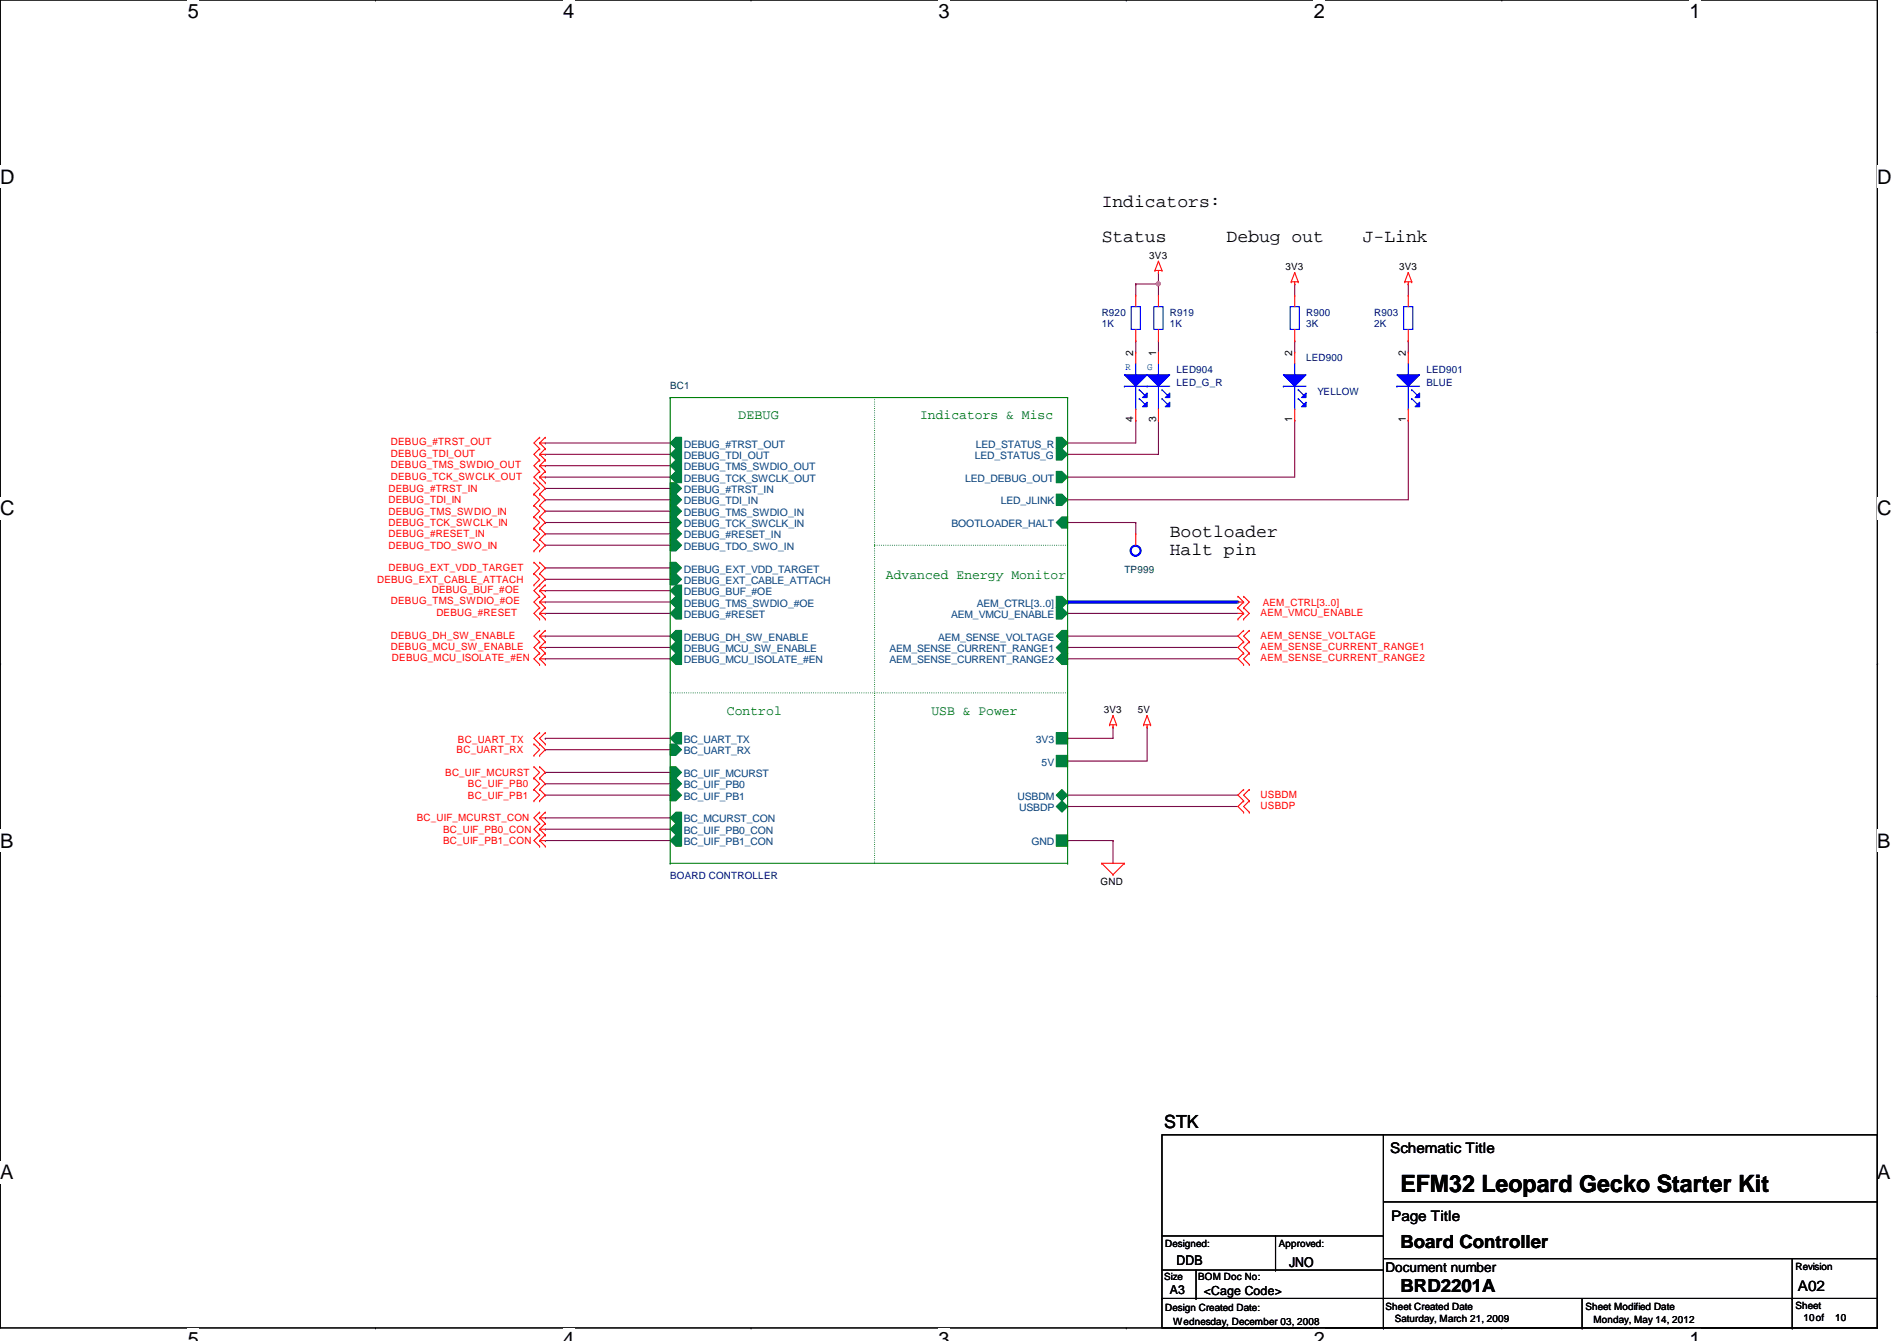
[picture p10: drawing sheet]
<svg xmlns="http://www.w3.org/2000/svg" width="297mm" height="210mm" viewBox="0 0 297 210" stroke-linecap="round" stroke-linejoin="round" font-family="sans-serif">
<path d="M0 0h294v207.9h-294z" fill="none" stroke="#000" stroke-width=".17"/>
<g fill="#fff">
<path d="M29.4 0h1.8v3.5h-1.8z"/>
<path d="M29.4 207.9h1.8v2h-1.8z"/>
</g>
<path d="M58.8 0h.1M58.8 207.9h.1" fill="none" stroke="#000" stroke-width=".17"/>
<g fill="#fff">
<path d="M88.2 0h1.7v3.5h-1.7z"/>
<path d="M88.2 207.9h1.7v2h-1.7z"/>
</g>
<path d="M117.6 0h.1M117.6 207.9h.1" fill="none" stroke="#000" stroke-width=".17"/>
<g fill="#fff">
<path d="M147 0h1.7v3.5h-1.7z"/>
<path d="M147 207.9h1.7v2h-1.7z"/>
</g>
<path d="M176.4 0h.1M176.4 207.9h.1" fill="none" stroke="#000" stroke-width=".17"/>
<g fill="#fff">
<path d="M205.7 0h1.8v3.5h-1.8z"/>
<path d="M205.7 207.9h1.8v2h-1.8z"/>
</g>
<path d="M235.2 0h.1M235.2 207.9h.1" fill="none" stroke="#000" stroke-width=".17"/>
<g fill="#fff">
<path d="M264.5 0h1.8v3.5h-1.8z"/>
<path d="M264.5 207.9h1.8v2h-1.8z"/>
<path d="M0 26h2.3v3.4h-2.3z"/>
<path d="M294 26h2.2v3.4h-2.2z"/>
<path d="M0 77.9h2.3v3.5h-2.3z"/>
<path d="M294 77.9h2.2v3.5h-2.2z"/>
</g>
<path d="M0 51.9h.1M294 51.9h.1" fill="none" stroke="#000" stroke-width=".17"/>
<g fill="#fff">
<path d="M0 129.9h2.1v3.4h-2.1z"/>
<path d="M294 129.9h2v3.4h-2z"/>
</g>
<path d="M0 103.9h.1M294 103.9h.1" fill="none" stroke="#000" stroke-width=".17"/>
<path d="M0 103.9h.1M294 103.9h.1" fill="none" stroke="#000" stroke-width=".16"/>
<g fill="#fff">
<path d="M0 181.8h2.1v3.5h-2.1z"/>
<path d="M294 181.8h2v3.5h-2z"/>
</g>
<path d="M0 155.9h.1M294 155.9h.1" fill="none" stroke="#000" stroke-width=".17"/>
<g fill="none" stroke="#800040" stroke-width=".17">
<path d="M85.4 78.2h.1M85.4 76.5h.1M85.4 69.3h.1M85.4 74.7h.1M85.4 72.9h.1M85.4 71.1h.1M85.4 78.2h19.5M85.4 76.5h19.5M85.4 69.3h19.5M85.4 74.7h19.5M85.4 72.9h19.5M85.4 71.1h19.5"/>
<path d="M85.4 80h.1M85.4 85.3h.1M85.4 81.8h.1M85.4 83.6h.1M85.4 88.9h.1M85.4 90.7h.1M85.4 92.5h.1M85.4 94.2h.1M85.4 96h.1M85.4 99.6h.1M85.4 80h19.5M85.4 85.3h19.5"/>
<path d="M85.4 81.8h19.5M85.4 83.6h19.5M85.4 88.9h19.5M85.4 90.7h19.5M85.4 92.5h19.5M85.4 94.2h19.5M85.4 96h19.5M85.4 99.6h19.5M85.4 101.3h.1M85.4 103.1h.1M85.4 101.3h19.5M85.4 103.1h19.5"/>
<path d="M167.2 115.6h.1M167.2 119.1h.1M174.3 113.8h.1M174.3 113.8v1.8h-7.1M179.6 113.8h.1M179.6 113.8v5.3h-12.4M167.2 126.2h.1M167.2 124.5h.1M167.2 131.6h.1M167.2 126.2h26.6M167.2 124.5h26.6M167.2 131.6h7.1"/>
<path d="M174.3 131.6h.1M174.3 131.6v3.5"/>
</g>
<path d="M167.2 94.2h26.6" fill="none" stroke="#00f" stroke-width=".51"/>
<circle cx="167.2" cy="94.2" r=".25" fill="#00f"/>
<g fill="none" stroke="#800040" stroke-width=".17">
<path d="M181.4 42.7h.1M181.4 42.7v1.7M167.2 96h.1M167.2 99.6h.1M167.2 96h26.6M167.2 99.6h26.6M85.4 115.6h.1M85.4 117.3h.1M85.4 115.6h19.5M85.4 117.3h19.5M167.2 103.1h.1M167.2 101.3h.1"/>
<path d="M167.2 103.1h26.6M167.2 101.3h26.6M85.4 122.7h.1M85.4 124.5h.1M85.4 120.9h.1M85.4 128h.1M85.4 129.8h.1M85.4 131.6h.1M85.4 122.7h19.5M85.4 124.5h19.5M85.4 120.9h19.5M85.4 128h19.5"/>
<path d="M85.4 129.8h19.5M85.4 131.6h19.5"/>
</g>
<circle cx="181.4" cy="44.4" r=".32" fill="#f0f"/>
<circle cx="181.4" cy="44.4" r=".32" fill="none" stroke="#f0f" stroke-width=".17"/>
<g fill="none" stroke="#800040" stroke-width=".17">
<path d="M177.8 44.4h.1M177.8 53.3h.1M177.8 44.4h3.6M177.8 44.4v1.8M177.8 53.3v1.8M181.4 44.4h.1M181.4 53.3h.1M181.4 44.4v1.8M181.4 53.3v1.8M202.7 44.4h.1M202.7 53.3h.1M202.7 44.4v1.8"/>
<path d="M202.7 53.3v1.8M220.5 44.4h.1M220.5 53.3h.1M220.5 44.4v1.8M220.5 53.3v1.8M167.2 69.3h.1M167.2 71.1h.1M167.2 74.7h.1M167.2 78.2h.1M177.8 65.8h.1M177.8 65.8v3.5h-10.6M181.4 65.8h.1"/>
<path d="M181.4 65.8v5.3h-14.2M202.7 65.8h.1M202.7 65.8v8.9h-35.5M220.5 65.8h.1M220.5 65.8v12.4h-53.3M167.2 81.8h.1M167.2 81.8h10.6M177.8 81.8h.1M177.8 81.8v1.8"/>
</g>
<g fill="none" stroke="#f00" stroke-width=".17">
<path d="M180.8 42.3h.1M180.8 42.3h1.1M181.4 42.7h.1M181.4 40.9h.1M181.4 42.3v.4M181.4 40.9l-.6 1.4M181.4 40.9l.5 1.4M181.9 42.3h.1M202.2 44.1h.1M202.2 44.1h1.1M202.7 44.4h.1M202.7 42.7h.1"/>
<path d="M202.7 44.1v.3M202.7 42.7l-.5 1.4M202.7 42.7l.6 1.4M203.3 44.1h.1M220 44.1h.1M220 44.1h1.1M220.5 44.4h.1M220.5 42.7h.1M220.5 44.1v.3M220.5 42.7l.6 1.4M220.5 42.7l-.5 1.4M221.1 44.1h.1"/>
<path d="M83.6 79.1h.1M83.6 77.3h.1M83.6 75.6h.1M83.6 79.1l.9 .9-.9 .9M83.6 77.3l.9 .9-.9 .9M83.6 75.6l.9 .9-.9 .8M84.5 79.1h.1M84.5 77.3h.1M84.5 70.2h.1M84.5 68.5h.1M84.5 69.3h.1M84.5 75.6h.1"/>
<path d="M84.5 73.8h.1M84.5 74.7h.1M84.5 72h.1M84.5 72.9h.1M84.5 71.1h.1M84.5 79.1l.9 .9-.9 .9M84.5 77.3l.9 .9-.9 .9M84.5 68.5l-.9 .8 .9 .9M84.5 69.3l.9 .9M84.5 69.3h.9M84.5 73.8l-.9 .9 1.8 1.8-.9 .8M84.5 74.7l.9 .9"/>
<path d="M84.5 74.7h.9M84.5 72l-.9 .9 .9 .9M84.5 72.9l.9 .9M84.5 72.9h.9M84.5 70.2l-.9 .9 .9 .9M84.5 71.1l.9 .9M84.5 71.1h.9M85.4 70.2h.1M85.4 68.5h.1M85.4 75.6h.1M85.4 73.8h.1M85.4 72h.1"/>
<path d="M85.4 68.5l-.9 .8M85.4 73.8l-.9 .9M85.4 72l-.9 .9M85.4 70.2l-.9 .9M83.6 80.9h.1M83.6 84.5h.1M83.6 86.2h.1M83.6 82.7h.1M83.6 89.8h.1M83.6 91.6h.1M83.6 88h.1M83.6 84.5l.9 .8-.9 .9"/>
<path d="M83.6 80.9l.9 .9-.9 .9M83.6 82.7l.9 .9-.9 .9M83.6 89.8l.9 .9-.9 .9M83.6 88l.9 .9-.9 .9M84.5 93.3h.1M84.5 91.6h.1M84.5 92.5h.1M84.5 95.1h.1M84.5 94.2h.1M84.5 80.9h.1M84.5 84.5h.1M84.5 86.2h.1"/>
<path d="M84.5 82.7h.1M84.5 89.8h.1M84.5 88h.1M84.5 96.9h.1M84.5 96h.1M84.5 98.7h.1M84.5 99.6h.1M84.5 89.8l.9 .9-1.8 1.8 .9 .8M84.5 92.5l.9 .8M84.5 92.5h.9M84.5 93.3l-.9 .9 .9 .9M84.5 94.2l.9 .9"/>
<path d="M84.5 94.2h.9M84.5 84.5l.9 .8-.9 .9M84.5 80.9l.9 .9-.9 .9M84.5 82.7l.9 .9-.9 .9M84.5 88l.9 .9-.9 .9M84.5 95.1l-.9 .9 .9 .9M84.5 96l.9 .9M84.5 96h.9M84.5 98.7l-.9 .9 .9 .9M84.5 99.6l.9 .9M84.5 99.6h.9M85.4 93.3h.1"/>
<path d="M85.4 91.6h.1M85.4 95.1h.1M85.4 96.9h.1M85.4 98.7h.1M85.4 91.6l-.9 .9M85.4 93.3l-.9 .9M85.4 95.1l-.9 .9M85.4 98.7l-.9 .9M193.8 95.1h.1M193.8 96.9h.1M193.8 93.3h.1M193.8 94.2h.9"/>
<path d="M193.8 96h.9M193.8 95.1l.9 .9M193.8 93.3l.9 .9M194.7 95.1h.1M194.7 96.9h.1M194.7 96h.1M194.7 93.3h.1M194.7 94.2h.1M194.7 98.7h.1M194.7 95.1l.9 .9-.9 .9M194.7 96l-.9 .9M194.7 93.3l.9 .9-.9 .9"/>
<path d="M194.7 94.2l-.9 .9M194.7 98.7l-.9 .9 .9 .9M195.6 98.7h.1M195.6 98.7l-.9 .9 .9 .9M83.6 116.5h.1M83.6 118.2h.1M83.6 116.5l.9 .8-.9 .9M84.5 100.5h.1M84.5 102.2h.1M84.5 101.3h.1M84.5 104h.1M84.5 103.1h.1"/>
<path d="M84.5 116.5h.1M84.5 118.2h.1M84.5 114.7h.1M84.5 100.5l-.9 .8 .9 .9M84.5 101.3l.9 .9M84.5 101.3h.9M84.5 102.2l-.9 .9 .9 .9M84.5 103.1l.9 .9M84.5 103.1h.9M84.5 114.7l-.9 .9 1.8 1.7-.9 .9M85.4 100.5h.1M85.4 102.2h.1"/>
<path d="M85.4 104h.1M85.4 114.7h.1M85.4 116.5h.1M85.4 100.5l-.9 .8M85.4 102.2l-.9 .9M85.4 114.7l-.9 .9 .9 .9M173.7 113.5h.1M173.7 113.5h1.1M174.3 113.8h.1M174.3 112h.1M174.3 113.5v.3M174.3 112l-.6 1.5"/>
<path d="M174.3 112l.5 1.5M174.8 113.5h.1M179.1 113.5h.1M179.1 113.5h1.1M179.6 113.8h.1M179.6 112h.1M179.6 113.5v.3M179.6 112l-.5 1.5M179.6 112l.6 1.5M180.2 113.5h.1M194.7 100.5h.1M194.7 104h.1"/>
<path d="M194.7 102.2h.1M194.7 102.2l-.9 .9 .9 .9M194.7 100.5l-.9 .8 .9 .9M195.6 100.5h.1M195.6 104h.1M195.6 102.2h.1M195.6 102.2l-.9 .9 .9 .9M195.6 100.5l-.9 .8 .9 .9M83.6 120h.1M83.6 121.8h.1M83.6 123.6h.1M83.6 125.3h.1"/>
<path d="M83.6 120l.9 .9-.9 .9M83.6 121.8l.9 .9-.9 .9M83.6 123.6l.9 .9-.9 .8M84.5 127.1h.1M84.5 128.9h.1M84.5 128h.1M84.5 120h.1M84.5 121.8h.1M84.5 123.6h.1M84.5 125.3h.1M84.5 130.7h.1M84.5 129.8h.1"/>
<path d="M84.5 132.5h.1M84.5 131.6h.1M84.5 127.1l-.9 .9 .9 .9M84.5 128l.9 .9M84.5 128h.9M84.5 120l.9 .9-.9 .9M84.5 121.8l.9 .9-.9 .9M84.5 123.6l.9 .9-.9 .8M84.5 128.9l-.9 .9 .9 .9M84.5 129.8l.9 .9M84.5 129.8h.9M84.5 130.7l-.9 .9 .9 .9"/>
<path d="M84.5 131.6l.9 .9M84.5 131.6h.9M85.4 127.1h.1M85.4 128.9h.1M85.4 130.7h.1M85.4 132.5h.1M85.4 127.1l-.9 .9M85.4 128.9l-.9 .9M85.4 130.7l-.9 .9M172.5 135.1h.1M172.5 135.1h3.6M172.5 135.1l1.8 1.8"/>
<path d="M174.3 136.9h.1M176.1 135.1h.1M176.1 135.1l-1.8 1.8M194.7 125.3h.1M194.7 123.6h.1M194.7 127.1h.1M194.7 123.6l-.9 .9 .9 .8M194.7 125.3l-.9 .9 .9 .9M195.6 125.3h.1M195.6 123.6h.1M195.6 127.1h.1M195.6 123.6l-.9 .9 .9 .8"/>
<path d="M195.6 125.3l-.9 .9 .9 .9"/>
</g>
<g fill="none" stroke="#000" stroke-width=".17">
<path d="M181.9 177.6h112.1v30.3h-112.1zM216.6 177.6v30.3M181.9 198.8h34.7M181.9 193.5h34.7M187.3 198.8v4.4M199.7 198.8h.1M199.7 193.5v5.3M216.6 198.8h.1M216.6 193.5h.1M216.6 188.1h77.4M216.6 197h77.4M280.6 197v10.9"/>
<path d="M294 188.1h.1M294 197h.1M181.9 203.2h.1M181.9 203.2h112.1M187.3 203.2h.1M216.6 203.2h.1M216.6 207.9h.1M247.7 207.9h.1M247.7 203.2v4.7M280.6 203.2h.1M280.6 207.9h.1"/>
</g>
<path d="M201 58.7h3.5l-1.8 1.8z" fill="#00f"/>
<path d="M201 58.7h3.5l-1.8 1.8z" fill="none" stroke="#00f" stroke-width=".17"/>
<path d="M204.5 61.5v.7h-.7z" fill="#00f"/>
<path d="M204.5 61.5v.7h-.7z" fill="none" stroke="#00f" stroke-width=".17"/>
<path d="M203.8 63.7l.7-.8v.8z" fill="#00f"/>
<g fill="none" stroke="#00f" stroke-width=".17">
<path d="M202 48h1.5v3.6h-1.5zM202.7 58.7h.1M202.7 56.9v1.8M201 60.5h.1M201 60.5h3.5M202.7 64h.1M202.7 60.5v3.5M203.3 61h.1M203.3 62.4h.1M203.3 61l.9 .9M203.3 62.4l.9 .9M203.8 63.7l.7-.8v.8z"/>
<circle cx="177.8" cy="86.2" r=".7"/>
<circle cx="177.8" cy="86.2" r=".87"/>
</g>
<path d="M202.7 55.1h.1M202.7 53.3h.1M202.7 46.2h.1M202.7 46.2v1.8M202.7 51.6v1.7M202.7 55.1v1.8M202.7 65.8h.1M202.7 64v1.8M177.8 83.6h.1M177.8 83.6v1.7" fill="none" stroke="#f00" stroke-width=".17"/>
<path d="M179.6 58.7h3.6l-1.8 1.8z" fill="#00f"/>
<path d="M179.6 58.7h3.6l-1.8 1.8z" fill="none" stroke="#00f" stroke-width=".17"/>
<path d="M183.2 61.5v.7h-.7z" fill="#00f"/>
<path d="M183.2 61.5v.7h-.7z" fill="none" stroke="#00f" stroke-width=".17"/>
<path d="M183.2 62.9v.8h-.7z" fill="#00f"/>
<g fill="none" stroke="#00f" stroke-width=".17">
<path d="M181.4 58.7h.1M181.4 56.9v1.8M177.8 64h.1M177.8 60.5v3.5M179.6 60.5h.1M179.6 60.5h3.6M181.4 64h.1M181.4 60.5v3.5M181.9 61h.1M181.9 62.4h.1M181.9 61l.9 .9M181.9 62.4l.9 .9"/>
<path d="M183.2 62.9v.8h-.7z"/>
</g>
<path d="M176.1 58.7h3.5l-1.8 1.8z" fill="#00f"/>
<path d="M176.1 58.7h3.5l-1.8 1.8zM177.8 58.7h.1M177.8 56.9v1.8M176.1 60.5h.1M176.1 60.5h3.5M178.4 61h.1M178.4 62.4h.1M178.4 61l.9 .9M178.4 62.4l.9 .9" fill="none" stroke="#00f" stroke-width=".17"/>
<path d="M179.6 61.5v.7h-.7z" fill="#00f"/>
<path d="M179.6 61.5v.7h-.7z" fill="none" stroke="#00f" stroke-width=".17"/>
<path d="M178.9 63.7l.7-.8v.8z" fill="#00f"/>
<path d="M178.9 63.7l.7-.8v.8z" fill="none" stroke="#00f" stroke-width=".17"/>
<path d="M177.8 55.1h.1M177.8 55.1v1.8M181.4 55.1h.1M181.4 55.1v1.8M177.8 65.8h.1M177.8 64v1.8M181.4 65.8h.1M181.4 64v1.8" fill="none" stroke="#f00" stroke-width=".17"/>
<path d="M136.9 62.2v72.9M136.9 85.3h.1M167.2 85.3h-30.3M104.9 108.5h.1M167.2 108.5h-62.3M136.9 135.1h.1" fill="none" stroke="#008000" stroke-width=".17" stroke-dasharray="0 .3"/>
<path d="M165.4 124.5l.9-.9 .9 .9-.9 .8z" fill="#008040"/>
<path d="M165.4 124.5l.9-.9 .9 .9-.9 .8z" fill="none" stroke="#008040" stroke-width=".17"/>
<path d="M165.4 126.2l.9-.9 .9 .9-.9 .9z" fill="#008040"/>
<path d="M165.4 126.2l.9-.9 .9 .9-.9 .9z" fill="none" stroke="#008040" stroke-width=".17"/>
<path d="M104.9 71.1l.9-.9h.9v1.8h-.9z" fill-rule="evenodd" fill="#008040"/>
<path d="M104.9 71.1l.9-.9h.9v1.8h-.9z" fill="none" stroke="#008040" stroke-width=".17"/>
<path d="M104.9 72.9l.9-.9h.9v1.8h-.9z" fill-rule="evenodd" fill="#008040"/>
<path d="M104.9 72.9l.9-.9h.9v1.8h-.9z" fill="none" stroke="#008040" stroke-width=".17"/>
<path d="M104.9 74.7l.9-.9h.9v1.8h-.9z" fill-rule="evenodd" fill="#008040"/>
<path d="M104.9 74.7l.9-.9h.9v1.8h-.9z" fill="none" stroke="#008040" stroke-width=".17"/>
<path d="M104.9 69.3l.9-.8h.9v1.7h-.9z" fill-rule="evenodd" fill="#008040"/>
<path d="M104.9 69.3l.9-.8h.9v1.7h-.9z" fill="none" stroke="#008040" stroke-width=".17"/>
<path d="M104.9 79.1h.9l.9 .9-.9 .9h-.9z" fill-rule="evenodd" fill="#008040"/>
<path d="M104.9 79.1h.9l.9 .9-.9 .9h-.9z" fill="none" stroke="#008040" stroke-width=".17"/>
<path d="M104.9 82.7h.9l.9 .9-.9 .9h-.9z" fill-rule="evenodd" fill="#008040"/>
<path d="M104.9 82.7h.9l.9 .9-.9 .9h-.9z" fill="none" stroke="#008040" stroke-width=".17"/>
<path d="M104.9 75.6h.9l.9 .9-.9 .8h-.9z" fill-rule="evenodd" fill="#008040"/>
<path d="M104.9 75.6h.9l.9 .9-.9 .8h-.9z" fill="none" stroke="#008040" stroke-width=".17"/>
<path d="M104.9 80.9h.9l.9 .9-.9 .9h-.9z" fill-rule="evenodd" fill="#008040"/>
<path d="M104.9 80.9h.9l.9 .9-.9 .9h-.9z" fill="none" stroke="#008040" stroke-width=".17"/>
<path d="M104.9 84.5h.9l.9 .8-.9 .9h-.9z" fill-rule="evenodd" fill="#008040"/>
<path d="M104.9 84.5h.9l.9 .8-.9 .9h-.9z" fill="none" stroke="#008040" stroke-width=".17"/>
<path d="M104.9 77.3h.9l.9 .9-.9 .9h-.9z" fill-rule="evenodd" fill="#008040"/>
<path d="M104.9 77.3h.9l.9 .9-.9 .9h-.9z" fill="none" stroke="#008040" stroke-width=".17"/>
<path d="M165.4 95.1h.9l.9 .9-.9 .9h-.9z" fill-rule="evenodd" fill="#008040"/>
<path d="M165.4 95.1h.9l.9 .9-.9 .9h-.9z" fill="none" stroke="#008040" stroke-width=".17"/>
<path d="M104.9 88h.9l.9 .9-.9 .9h-.9z" fill-rule="evenodd" fill="#008040"/>
<path d="M104.9 88h.9l.9 .9-.9 .9h-.9z" fill="none" stroke="#008040" stroke-width=".17"/>
<path d="M104.9 89.8h.9l.9 .9-.9 .9h-.9z" fill-rule="evenodd" fill="#008040"/>
<path d="M104.9 89.8h.9l.9 .9-.9 .9h-.9z" fill="none" stroke="#008040" stroke-width=".17"/>
<path d="M104.9 92.5l.9-.9h.9v1.7h-.9z" fill-rule="evenodd" fill="#008040"/>
<path d="M104.9 92.5l.9-.9h.9v1.7h-.9z" fill="none" stroke="#008040" stroke-width=".17"/>
<path d="M104.9 94.2l.9-.9h.9v1.8h-.9z" fill-rule="evenodd" fill="#008040"/>
<path d="M104.9 94.2l.9-.9h.9v1.8h-.9z" fill="none" stroke="#008040" stroke-width=".17"/>
<path d="M104.9 103.1l.9-.9h.9v1.8h-.9z" fill-rule="evenodd" fill="#008040"/>
<path d="M104.9 103.1l.9-.9h.9v1.8h-.9z" fill="none" stroke="#008040" stroke-width=".17"/>
<path d="M104.9 96l.9-.9h.9v1.8h-.9z" fill-rule="evenodd" fill="#008040"/>
<path d="M104.9 96l.9-.9h.9v1.8h-.9z" fill="none" stroke="#008040" stroke-width=".17"/>
<path d="M104.9 101.3l.9-.8h.9v1.7h-.9z" fill-rule="evenodd" fill="#008040"/>
<path d="M104.9 101.3l.9-.8h.9v1.7h-.9z" fill="none" stroke="#008040" stroke-width=".17"/>
<path d="M104.9 99.6l.9-.9h.9v1.8h-.9z" fill-rule="evenodd" fill="#008040"/>
<path d="M104.9 99.6l.9-.9h.9v1.8h-.9z" fill="none" stroke="#008040" stroke-width=".17"/>
<path d="M165.4 93.3h.9l.9 .9-.9 .9h-.9z" fill-rule="evenodd" fill="#008040"/>
<path d="M165.4 93.3h.9l.9 .9-.9 .9h-.9z" fill="none" stroke="#008040" stroke-width=".17"/>
<path d="M165.4 130.7h1.8v1.8h-1.8z" fill-rule="evenodd" fill="#008040"/>
<path d="M165.4 130.7h1.8v1.8h-1.8z" fill="none" stroke="#008040" stroke-width=".17"/>
<path d="M165.4 118.2h1.8v1.8h-1.8z" fill-rule="evenodd" fill="#008040"/>
<path d="M165.4 118.2h1.8v1.8h-1.8z" fill="none" stroke="#008040" stroke-width=".17"/>
<path d="M165.4 114.7h1.8v1.8h-1.8z" fill-rule="evenodd" fill="#008040"/>
<path d="M165.4 114.7h1.8v1.8h-1.8z" fill="none" stroke="#008040" stroke-width=".17"/>
<path d="M165.4 101.3l.9-.8h.9v1.7h-.9z" fill-rule="evenodd" fill="#008040"/>
<path d="M165.4 101.3l.9-.8h.9v1.7h-.9z" fill="none" stroke="#008040" stroke-width=".17"/>
<path d="M165.4 99.6l.9-.9h.9v1.8h-.9z" fill-rule="evenodd" fill="#008040"/>
<path d="M165.4 99.6l.9-.9h.9v1.8h-.9z" fill="none" stroke="#008040" stroke-width=".17"/>
<path d="M165.4 103.1l.9-.9h.9v1.8h-.9z" fill-rule="evenodd" fill="#008040"/>
<path d="M165.4 103.1l.9-.9h.9v1.8h-.9z" fill="none" stroke="#008040" stroke-width=".17"/>
<path d="M105.8 114.7h.9v1.8h-.9l-.9-.9z" fill-rule="evenodd" fill="#008040"/>
<path d="M105.8 114.7h.9v1.8h-.9l-.9-.9z" fill="none" stroke="#008040" stroke-width=".17"/>
<path d="M104.9 116.5h.9l.9 .8-.9 .9h-.9z" fill-rule="evenodd" fill="#008040"/>
<path d="M104.9 116.5h.9l.9 .8-.9 .9h-.9z" fill="none" stroke="#008040" stroke-width=".17"/>
<path d="M104.9 121.8h.9l.9 .9-.9 .9h-.9z" fill-rule="evenodd" fill="#008040"/>
<path d="M104.9 121.8h.9l.9 .9-.9 .9h-.9z" fill="none" stroke="#008040" stroke-width=".17"/>
<path d="M104.9 123.6h.9l.9 .9-.9 .8h-.9z" fill-rule="evenodd" fill="#008040"/>
<path d="M104.9 123.6h.9l.9 .9-.9 .8h-.9z" fill="none" stroke="#008040" stroke-width=".17"/>
<path d="M104.9 128l.9-.9h.9v1.8h-.9z" fill-rule="evenodd" fill="#008040"/>
<path d="M104.9 128l.9-.9h.9v1.8h-.9z" fill="none" stroke="#008040" stroke-width=".17"/>
<path d="M104.9 129.8l.9-.9h.9v1.8h-.9z" fill-rule="evenodd" fill="#008040"/>
<path d="M104.9 129.8l.9-.9h.9v1.8h-.9z" fill="none" stroke="#008040" stroke-width=".17"/>
<path d="M104.9 131.6l.9-.9h.9v1.8h-.9z" fill-rule="evenodd" fill="#008040"/>
<path d="M104.9 131.6l.9-.9h.9v1.8h-.9z" fill="none" stroke="#008040" stroke-width=".17"/>
<path d="M104.9 120h.9l.9 .9-.9 .9h-.9z" fill-rule="evenodd" fill="#008040"/>
<path d="M104.9 120h.9l.9 .9-.9 .9h-.9z" fill="none" stroke="#008040" stroke-width=".17"/>
<path d="M165.4 81.8l.9-.9h.9v1.8h-.9z" fill-rule="evenodd" fill="#008040"/>
<path d="M165.4 81.8l.9-.9h.9v1.8h-.9z" fill="none" stroke="#008040" stroke-width=".17"/>
<path d="M165.4 68.5h.9l.9 .8-.9 .9h-.9z" fill-rule="evenodd" fill="#008040"/>
<path d="M165.4 68.5h.9l.9 .8-.9 .9h-.9z" fill="none" stroke="#008040" stroke-width=".17"/>
<path d="M165.4 77.3h.9l.9 .9-.9 .9h-.9z" fill-rule="evenodd" fill="#008040"/>
<path d="M165.4 77.3h.9l.9 .9-.9 .9h-.9z" fill="none" stroke="#008040" stroke-width=".17"/>
<path d="M165.4 70.2h.9l.9 .9-.9 .9h-.9z" fill-rule="evenodd" fill="#008040"/>
<path d="M165.4 70.2h.9l.9 .9-.9 .9h-.9z" fill="none" stroke="#008040" stroke-width=".17"/>
<path d="M165.4 73.8h.9l.9 .9-.9 .9h-.9z" fill-rule="evenodd" fill="#008040"/>
<path d="M165.4 73.8h.9l.9 .9-.9 .9h-.9z" fill="none" stroke="#008040" stroke-width=".17"/>
<path d="M104.9 62.2h.1M104.9 62.2h62.3M104.9 62.2v72.9M167.2 62.2h.1M167.2 62.2v72.9M104.9 135.1h.1M104.9 135.1h62.3M167.2 135.1h.1" fill="none" stroke="#008000" stroke-width=".17"/>
<path d="M180.7 48h1.4v3.6h-1.4z" fill="none" stroke="#00f" stroke-width=".17"/>
<path d="M181.4 53.3h.1M181.4 46.2h.1M181.4 46.2v1.8M181.4 51.6v1.7" fill="none" stroke="#f00" stroke-width=".17"/>
<path d="M218.7 58.7h3.6l-1.8 1.8z" fill="#00f"/>
<path d="M218.7 58.7h3.6l-1.8 1.8z" fill="none" stroke="#00f" stroke-width=".17"/>
<path d="M222.3 61.5v.7h-.7z" fill="#00f"/>
<path d="M222.3 61.5v.7h-.7z" fill="none" stroke="#00f" stroke-width=".17"/>
<path d="M221.6 63.7l.7-.8v.8z" fill="#00f"/>
<g fill="none" stroke="#00f" stroke-width=".17">
<path d="M177.1 48h1.5v3.6h-1.5zM219.8 48h1.4v3.6h-1.4zM220.5 58.7h.1M220.5 56.9v1.8M218.7 60.5h.1M218.7 60.5h3.6M220.5 64h.1M220.5 60.5v3.5M221.1 61h.1M221.1 62.4h.1M221.1 61l.9 .9M221.1 62.4l.9 .9"/>
<path d="M221.6 63.7l.7-.8v.8z"/>
</g>
<path d="M177.8 53.3h.1M177.8 46.2h.1M177.8 46.2v1.8M177.8 51.6v1.7M220.5 55.1h.1M220.5 53.3h.1M220.5 46.2h.1M220.5 46.2v1.8M220.5 51.6v1.7M220.5 55.1v1.8M220.5 65.8h.1M220.5 64v1.8" fill="none" stroke="#f00" stroke-width=".17"/>
<circle cx="181.4" cy="44.4" r=".32" fill="#f0f"/>
<circle cx="181.4" cy="44.4" r=".32" fill="none" stroke="#f0f" stroke-width=".17"/>
<text font-size="3.7" x="219.3" y="186.6">EFM32 Leopard Gecko Starter Kit</text>
<g font-size="3.1">
<text x="29.4" y="2.8">5</text>
<text x="88.2" y="2.8">4</text>
<text x="147" y="2.8">3</text>
<text x="205.7" y="2.8">2</text>
<text x="264.5" y="2.8">1</text>
<text x="0" y="28.7">D</text>
<text x="294" y="28.7">D</text>
<text x="0" y="80.7">C</text>
<text x="294" y="80.7">C</text>
<text x="0" y="132.7">B</text>
<text x="294" y="132.7">B</text>
<text x="0" y="184.6">A</text>
<text x="294" y="184.6">A</text>
<text x="29.4" y="210.7">5</text>
<text x="88.2" y="210.7">4</text>
<text x="147" y="210.7">3</text>
<text x="205.7" y="210.7">2</text>
<text x="264.5" y="210.7">1</text>
</g>
<g font-size="2.8">
<text x="172.5" y="32.5">Indicators:</text>
<text x="172.5" y="37.8">Status</text>
<text x="192.1" y="37.8">Debug out</text>
<text x="213.4" y="37.8">J-Link</text>
<text x="183.2" y="84">Bootloader</text>
<text x="183.2" y="86.9">Halt pin</text>
<text x="182.3" y="176.6">STK</text>
<text x="219.3" y="195.4">Board Controller</text>
<text x="219.3" y="202.3">BRD2201A</text>
</g>
<g font-size="2.3">
<text x="217.7" y="180.4">Schematic Title</text>
<text x="217.8" y="191.1">Page Title</text>
<text x="281.5" y="202.1">A02</text>
</g>
<g font-size="2.1" fill="#008000">
<text x="115.6" y="65.7">DEBUG</text>
<text x="144.1" y="65.7">Indicators &amp; Misc</text>
<text x="138.7" y="90.6">Advanced Energy Monitor</text>
<text x="113.8" y="111.9">Control</text>
<text x="145.8" y="111.9">USB &amp; Power</text>
</g>
<g font-size="2.1">
<text x="184.2" y="198.1">DDB</text>
<text x="201.8" y="198.2">JNO</text>
<text x="217" y="199.1">Document number</text>
</g>
<g font-size="1.9">
<text x="183.2" y="202.5">A3</text>
<text x="188.5" y="202.7">&lt;Cage Code&gt;</text>
</g>
<g font-size="1.6">
<text x="180" y="40.6">3V3</text>
<text x="201.3" y="42.3">3V3</text>
<text x="219.1" y="42.3">3V3</text>
<text x="177.5" y="55.7" transform="rotate(-90 177.5 55.7)">2</text>
<text x="181" y="55.7" transform="rotate(-90 181 55.7)">1</text>
<text x="202.4" y="55.7" transform="rotate(-90 202.4 55.7)">2</text>
<text x="220.1" y="55.7" transform="rotate(-90 220.1 55.7)">2</text>
<text x="177.5" y="66.1" transform="rotate(-90 177.5 66.1)">4</text>
<text x="181" y="66.1" transform="rotate(-90 181 66.1)">3</text>
<text x="202.4" y="66.1" transform="rotate(-90 202.4 66.1)">1</text>
<text x="220.1" y="66.1" transform="rotate(-90 220.1 66.1)">1</text>
<text x="172.8" y="111.7">3V3</text>
<text x="178.2" y="111.7">5V</text>
<text x="172.3" y="138.5">GND</text>
<text x="182.5" y="195.2">Designed:</text>
<text x="200.2" y="195.2">Approved:</text>
<text x="182.3" y="200.4">Size</text>
<text x="187.6" y="200.4">BOM Doc No:</text>
<text x="281.1" y="198.8">Revision</text>
<text x="182.5" y="205.2">Design Created Date:</text>
<text x="183.7" y="207.3">Wednesday, December 03, 2008</text>
<text x="217" y="205">Sheet Created Date</text>
<text x="218.4" y="207">Saturday, March 21, 2009</text>
<text x="248.2" y="205">Sheet Modified Date</text>
<text x="249.5" y="207.1">Monday, May 14, 2012</text>
<text x="281.1" y="204.9">Sheet</text>
<text x="282.4" y="206.8">10of</text>
<text x="287.4" y="206.8">10</text>
</g>
<g font-size="1.6" fill="#000080">
<text x="172.5" y="49.4">R920</text>
<text x="172.5" y="51.2">1K</text>
<text x="183.2" y="49.4">R919</text>
<text x="183.2" y="51.2">1K</text>
<text x="204.5" y="49.4">R900</text>
<text x="204.5" y="51.2">3K</text>
<text x="215.2" y="49.4">R903</text>
<text x="215.2" y="51.2">2K</text>
<text x="184.2" y="58.3">LED904</text>
<text x="204.5" y="56.6">LED900</text>
<text x="223.3" y="58.3">LED901</text>
<text x="184.2" y="60.5">LED_G_R</text>
<text x="206.3" y="61.9">YELLOW</text>
<text x="223.3" y="60.5">BLUE</text>
<text x="104.9" y="137.6">BOARD CONTROLLER</text>
</g>
<g font-size="1.6" fill="#00f">
<text x="176.2" y="58">R</text>
<text x="179.6" y="58">G</text>
</g>
<g font-size="1.6" fill="#004040">
<text x="104.9" y="60.8">BC1</text>
<text x="176.1" y="89.6">TP999</text>
</g>
<g font-size="1.6" fill="#f00">
<text x="61.2" y="69.7">DEBUG_#TRST_OUT</text>
<text x="61.2" y="71.5">DEBUG_TDI_OUT</text>
<text x="60.8" y="77">DEBUG_#TRST_IN</text>
<text x="61.2" y="75.1">DEBUG_TCK_SWCLK_OUT</text>
<text x="61.2" y="73.3">DEBUG_TMS_SWDIO_OUT</text>
<text x="60.8" y="80.6">DEBUG_TMS_SWDIO_IN</text>
<text x="60.8" y="78.8">DEBUG_TDI_IN</text>
<text x="60.8" y="82.3">DEBUG_TCK_SWCLK_IN</text>
<text x="60.8" y="85.9">DEBUG_TDO_SWO_IN</text>
<text x="60.8" y="84.1">DEBUG_#RESET_IN</text>
<text x="60.8" y="89.5">DEBUG_EXT_VDD_TARGET</text>
<text x="59.1" y="91.2">DEBUG_EXT_CABLE_ATTACH</text>
<text x="61.2" y="94.6">DEBUG_TMS_SWDIO_#OE</text>
<text x="67.6" y="92.8">DEBUG_BUF_#OE</text>
<text x="197.7" y="94.8">AEM_CTRL[3..0]</text>
<text x="61.2" y="99.9">DEBUG_DH_SW_ENABLE</text>
<text x="61.2" y="101.7">DEBUG_MCU_SW_ENABLE</text>
<text x="68.3" y="96.4">DEBUG_#RESET</text>
<text x="197.4" y="96.4">AEM_VMCU_ENABLE</text>
<text x="197.4" y="99.9">AEM_SENSE_VOLTAGE</text>
<text x="197.4" y="101.7">AEM_SENSE_CURRENT_RANGE1</text>
<text x="61.4" y="103.5">DEBUG_MCU_ISOLATE_#EN</text>
<text x="197.4" y="103.5">AEM_SENSE_CURRENT_RANGE2</text>
<text x="71.5" y="117.9">BC_UART_RX</text>
<text x="71.7" y="116.3">BC_UART_TX</text>
<text x="69.7" y="121.5">BC_UIF_MCURST</text>
<text x="73.3" y="123.2">BC_UIF_PB0</text>
<text x="73.3" y="125">BC_UIF_PB1</text>
<text x="197.4" y="124.8">USBDM</text>
<text x="65.3" y="128.6">BC_UIF_MCURST_CON</text>
<text x="69.4" y="130.3">BC_UIF_PB0_CON</text>
<text x="197.4" y="126.6">USBDP</text>
<text x="69.4" y="132.1">BC_UIF_PB1_CON</text>
</g>
<g font-size="1.6" fill="#004080">
<text x="107.1" y="71.8">DEBUG_TDI_OUT</text>
<text x="107.1" y="70.1">DEBUG_#TRST_OUT</text>
<text x="152.7" y="71.8">LED_STATUS_G</text>
<text x="152.8" y="70.1">LED_STATUS_R</text>
<text x="107.1" y="73.6">DEBUG_TMS_SWDIO_OUT</text>
<text x="107.1" y="75.4">DEBUG_TCK_SWCLK_OUT</text>
<text x="107.1" y="77.2">DEBUG_#TRST_IN</text>
<text x="151.1" y="75.4">LED_DEBUG_OUT</text>
<text x="107.1" y="80.7">DEBUG_TMS_SWDIO_IN</text>
<text x="107.1" y="82.5">DEBUG_TCK_SWCLK_IN</text>
<text x="107.1" y="79">DEBUG_TDI_IN</text>
<text x="149" y="82.5">BOOTLOADER_HALT</text>
<text x="156.7" y="79">LED_JLINK</text>
<text x="107.1" y="84.3">DEBUG_#RESET_IN</text>
<text x="107.1" y="86.1">DEBUG_TDO_SWO_IN</text>
<text x="107.1" y="89.6">DEBUG_EXT_VDD_TARGET</text>
<text x="107.1" y="91.4">DEBUG_EXT_CABLE_ATTACH</text>
<text x="107.1" y="93.2">DEBUG_BUF_#OE</text>
<text x="107.1" y="95">DEBUG_TMS_SWDIO_#OE</text>
<text x="152.9" y="95">AEM_CTRL[3..0]</text>
<text x="107.1" y="96.7">DEBUG_#RESET</text>
<text x="107.1" y="100.3">DEBUG_DH_SW_ENABLE</text>
<text x="146.9" y="100.3">AEM_SENSE_VOLTAGE</text>
<text x="148.9" y="96.7">AEM_VMCU_ENABLE</text>
<text x="107.1" y="103.8">DEBUG_MCU_ISOLATE_#EN</text>
<text x="107.1" y="102.1">DEBUG_MCU_SW_ENABLE</text>
<text x="139.3" y="102.1">AEM_SENSE_CURRENT_RANGE1</text>
<text x="139.3" y="103.8">AEM_SENSE_CURRENT_RANGE2</text>
<text x="107.1" y="116.3">BC_UART_TX</text>
<text x="107.1" y="118.1">BC_UART_RX</text>
<text x="162.2" y="116.3">3V3</text>
<text x="163.1" y="119.8">5V</text>
<text x="107.1" y="123.4">BC_UIF_PB0</text>
<text x="107.1" y="125.2">BC_UIF_PB1</text>
<text x="107.1" y="121.6">BC_UIF_MCURST</text>
<text x="159.3" y="125.2">USBDM</text>
<text x="107.1" y="128.7">BC_MCURST_CON</text>
<text x="107.1" y="130.5">BC_UIF_PB0_CON</text>
<text x="159.6" y="127">USBDP</text>
<text x="107.1" y="132.3">BC_UIF_PB1_CON</text>
<text x="161.5" y="132.3">GND</text>
</g>
</svg>
